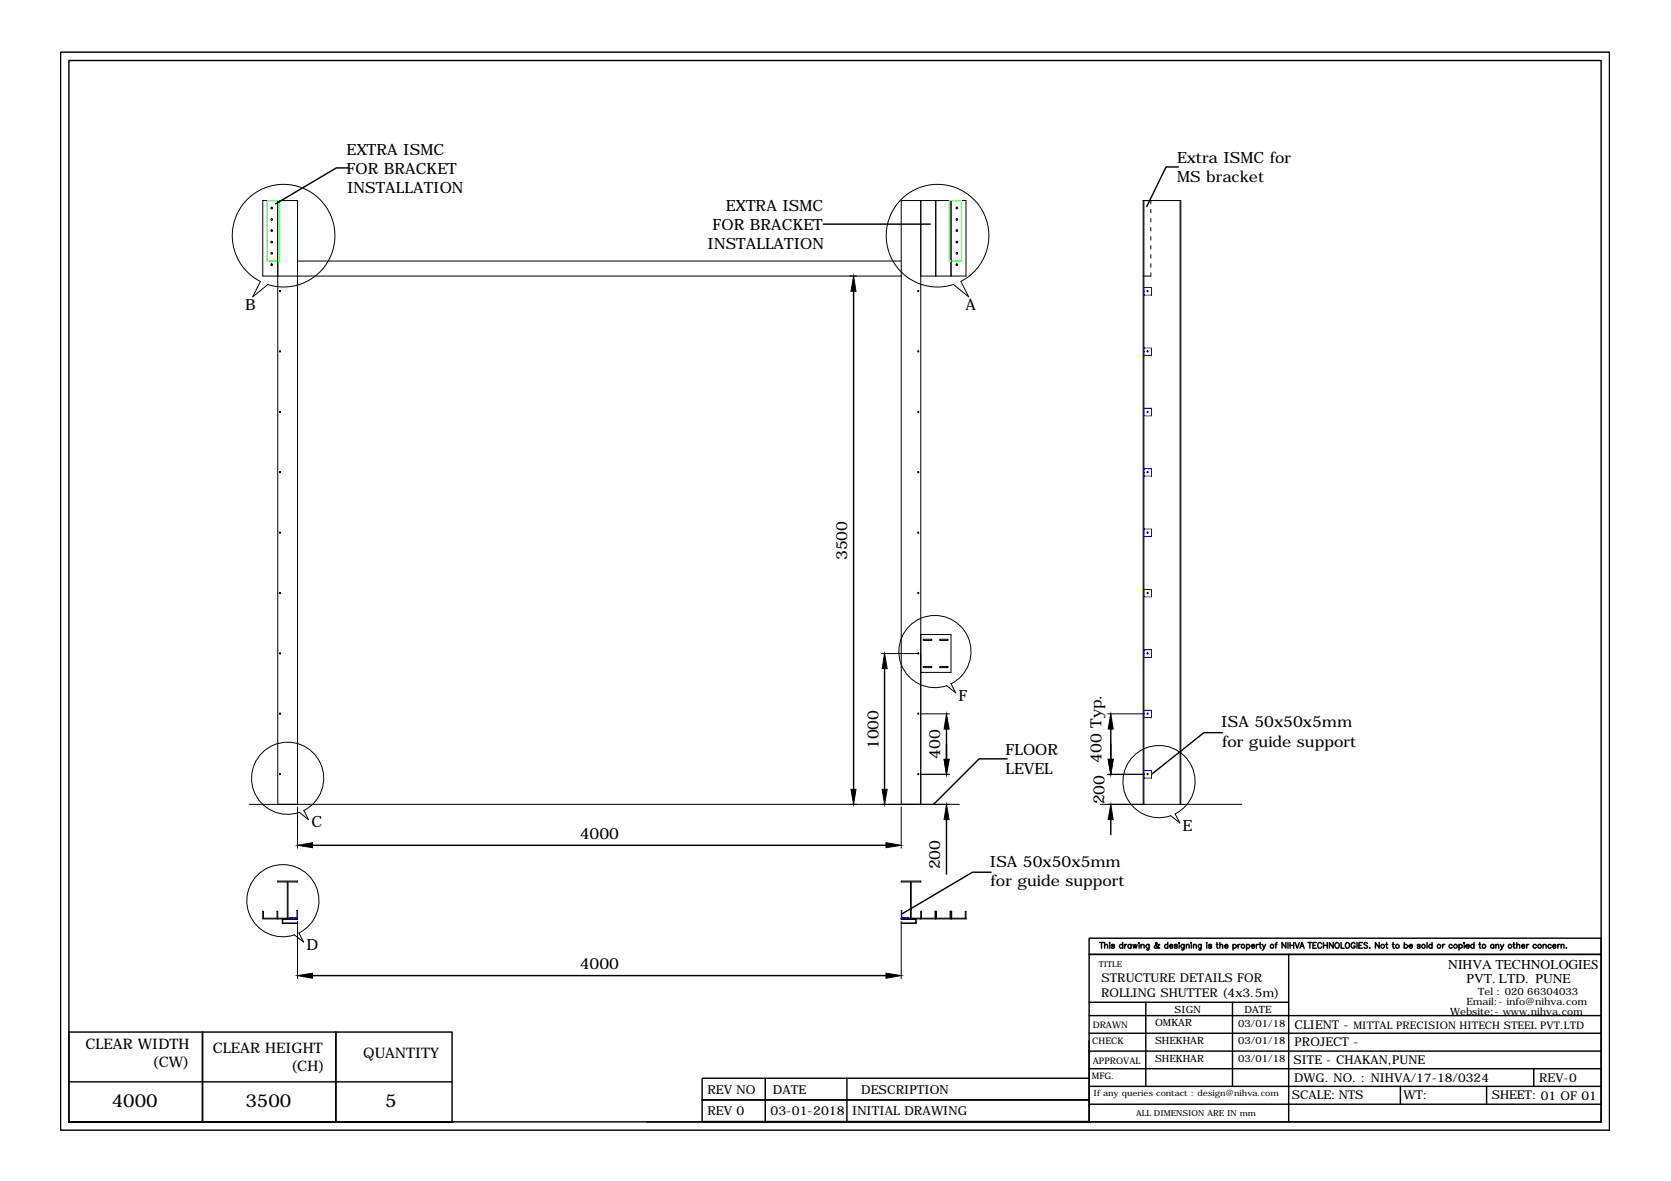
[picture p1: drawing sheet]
<svg xmlns="http://www.w3.org/2000/svg" width="297mm" height="210mm" viewBox="0 0 297 210" stroke-linecap="round" stroke-linejoin="round" font-family="sans-serif">
<!-- layer: 0 -->
<g fill="none" stroke="#000" stroke-width=".18">
<path d="M49.4 35.6v107.4h.4M163.7 35.6v107.4M166.3 35.6v13.5M169.1 35.6v13.5M203.3 35.6v107.4M204.6 35.6v.6M204.6 37.2v.6M204.6 38.8v.7M209.8 35.6v107.4M46.3 50a9.1 9.1 0 0 1-1.2-15.5 9.1 9.1 0 0 1 14.3 6 9.1 9.1 0 0 1-11.8 10.1M46.3 50l-1.4 2.7 2.7-2.1M52.9 46.4h107.3"/>
<path d="M160.2 49.1h-113.5v-13.5h6.2v107.4M163.7 49.1h8v-13.5h-11.5v107.4M170.8 50a9.1 9.1 0 0 0 1.2-15.5 9.1 9.1 0 0 0-14.4 6 9.1 9.1 0 0 0 11.9 10.1l2.7 2.1-1.4-2.7M204.6 48.5v.6h-1.4M204.6 40.4v.7M204.6 42v.7M204.6 43.6v.7M204.6 45.3v.6M204.6 46.9v.6M156.7 116.2h6.4M163.7 112.8h5.4v6.7h-5.4M165.6 113.6l.1 .1-.1 .1"/>
<path d="M165.6 118.4l.1 .2-.1 .1M165.6 113.6h-1.4l-.1 .1 .1 .1h1.4M165.6 118.4h-1.4l-.1 .2 .1 .1h1.4M168.4 113.6l.1 .1-.1 .1M168.4 118.4l.1 .2-.1 .1M168.5 113.6h-1.4l-.1 .1 .1 .1h1.4M168.5 118.4h-1.4l-.1 .2 .1 .1h1.4M163.8 137.6h5M163.8 126.9h5M168.3 121.9a6.4 6.4 0 0 1-8.4-7.1 6.4 6.4 0 0 1 10.1-4.2 6.4 6.4 0 0 1-1 10.9l.9 1.6-1.6-1.2M196.9 137.6h6.6M196.9 126.9h6.6"/>
<path d="M201.2 134.7a6.4 6.4 0 0 1 9.9 .3 6.4 6.4 0 0 1-2.2 9.7l.8 1.6-1.6-1.3a6.4 6.4 0 0 1-7.4-2.5 6.4 6.4 0 0 1 .5-7.8zM44.3 143h126.2M49.4 156.6h3.5v.2h-3.5zM51.1 156.8v6.4M51.2 156.8v6.4M52.9 143.4v7.3M54 144.1a6.4 6.4 0 0 0 .9-11 6.4 6.4 0 0 0-10.1 4.3 6.4 6.4 0 0 0 8.4 7M54 144.1l.8 1.6-1.6-1.3M160.2 156.6h3.5v.2h-3.5zM160.2 143.4v7.3M161.9 156.8v6.4M162 156.8v6.4"/>
<path d="M195.6 143h25.1M203.2 143v-107.4h6.7v107.4M49.4 163.3v-1.3h-.2v1.2h-2.4v-1.2h-.1v1.3h6.2M49.4 163.2h3.5v.2h-2.6v.6h2.6M50.2 163.3v.8h2.7M52.9 163.8v10.1M53.1 165.8l.8 1.6-1.5-1.2a6.4 6.4 0 0 1-8.5-7.1 6.4 6.4 0 0 1 10.2-4.2 6.4 6.4 0 0 1-1 10.9M160.2 163.3h11.5v-1.3h-.1v1.2h-2.4v-1.2h-.3v1.2h-2.4v-1.2h-.3v1.2h-2.4v-1.2h-.1v1.3M160.2 163.8v10.1M162.9 163.3v.8h-2.7M163.7 163.2h-3.5v.2h2.6v.6h-2.6M166.3 162v1.3"/>
<path d="M169.1 162v1.3"/>
<circle cx="48.3" cy="39" r=".15"/>
<circle cx="48.3" cy="37" r=".15"/>
<circle cx="170.1" cy="39" r=".15"/>
<circle cx="170.1" cy="37" r=".15"/>
<circle cx="48.3" cy="45" r=".15"/>
<circle cx="48.3" cy="41" r=".15"/>
<circle cx="48.3" cy="43" r=".15"/>
<circle cx="48.3" cy="47.1" r=".15"/>
<circle cx="49.8" cy="51.8" r=".11"/>
<circle cx="163.2" cy="51.8" r=".11"/>
<circle cx="170.1" cy="45" r=".15"/>
<circle cx="170.1" cy="41" r=".15"/>
<circle cx="170.1" cy="47.1" r=".15"/>
<circle cx="170.1" cy="43" r=".15"/>
<circle cx="204" cy="51.8" r=".11"/>
<circle cx="49.8" cy="73.2" r=".11"/>
<circle cx="49.8" cy="62.5" r=".11"/>
<circle cx="163.2" cy="73.2" r=".11"/>
<circle cx="163.2" cy="62.5" r=".11"/>
<circle cx="204" cy="62.5" r=".11"/>
<circle cx="204" cy="73.2" r=".11"/>
<circle cx="49.8" cy="94.7" r=".11"/>
<circle cx="49.8" cy="83.9" r=".11"/>
<circle cx="163.2" cy="94.7" r=".11"/>
<circle cx="163.2" cy="83.9" r=".11"/>
<circle cx="204" cy="83.9" r=".11"/>
<circle cx="204" cy="94.7" r=".11"/>
<circle cx="49.8" cy="116.1" r=".11"/>
<circle cx="49.8" cy="105.4" r=".11"/>
<circle cx="163.2" cy="116.1" r=".11"/>
<circle cx="163.2" cy="105.4" r=".11"/>
<circle cx="204" cy="105.4" r=".11"/>
<circle cx="204" cy="116.1" r=".11"/>
<circle cx="49.8" cy="137.6" r=".11"/>
<circle cx="49.8" cy="126.9" r=".11"/>
<circle cx="163.2" cy="126.9" r=".11"/>
<circle cx="163.2" cy="137.6" r=".11"/>
<circle cx="204" cy="137.6" r=".11"/>
<circle cx="204" cy="126.9" r=".11"/>
</g>
<g fill="#000" stroke="#000" stroke-width=".18">
<path d="M151.7 49.1l.5 2.7h-.9zM157.2 116.2l.5 2.6h-.9zM167.8 135h.9l-.5 2.6zM168.2 126.9l.5 2.7h-.9zM197 135h.9l-.4 2.6zM197.5 126.9l.4 2.7h-.9zM52.9 150.2l2.7-.4v.9zM151.3 140.3h.9l-.5 2.7zM156.8 140.3h.9l-.5 2.7zM157.5 149.8l2.7 .4-2.7 .5zM168.2 143l.5 2.7h-.9zM197.5 143l.4 2.7h-.9z"/>
<path d="M52.9 173.4l2.7-.4v.9zM157.5 173l2.7 .4-2.7 .5z"/>
</g>
<g fill="none" stroke="#000" stroke-width=".25">
<path d="M10.8 9.3h275.3v191.6h-275.3zM12.2 10.8h272.4v188.6h-272.4zM61.9 29.8h-2.1l-10.8 6.4M146.4 39.8h19M209.5 29.7h-2.2l-3.5 7M151.7 51.8v88.5M157.2 118.8v21.5M168.2 129.6v5.4M179 134.9h-5l-8 8.1M197.5 129.6v5.4M217.3 130.2h-3.3l-9.3 7.4M55.6 150.2h101.9"/>
<path d="M168.2 145.7v9.7M176.2 155h-3.3l-12.6 7.4M197.5 145.7v2.6M55.6 173.4h101.9M193.6 178.1h35.5M195.5 167.5h.6M195.8 167.5v1M196.4 168.1l.2-.2h.2l.1 .6M196.4 167.5v1M197.3 167.5v.1zM197.3 167.9v.6M198.1 168l-.2-.1h-.3v.2l.5 .3-.2 .1h-.3v-.1"/>
<path d="M199.6 168a.32 .32 0 0 0-.5-.1 .32 .32 0 0 0 0 .5 .32 .32 0 0 0 .5 0M199.6 167.5v1M199.9 167.9v.6M200.3 167.9h-.2l-.2 .2M201.1 168a.3 .3 0 0 0-.5 0 .3 .3 0 0 0 0 .4 .3 .3 0 0 0 .5 0M201.1 167.9v.6M201.4 167.9l.2 .6 .2-.6 .1 .6 .3-.6M202.5 167.5v.1zM202.5 167.9v.6M202.8 168.1l.3-.2h.2l.1 .6M202.8 167.9v.6M203.7 178.1v15"/>
<path d="M204.3 167.9l-.1 .8-.1 .2-.3-.1M204.3 168a.32 .32 0 0 0-.5-.1 .32 .32 0 0 0 0 .5 .32 .32 0 0 0 .5 0M206.1 167.9a.65 .65 0 0 1-.9 .5v-.3l.5-.3-.2-.3-.1 .2 .1 .4 .4 .4 .2-.1M207.6 168a.3 .3 0 0 0-.5 0 .3 .3 0 0 0 0 .4 .3 .3 0 0 0 .5 0M207.6 167.5v1M207.9 168.1h.6a.3 .3 0 0 0-.5-.1 .3 .3 0 0 0 0 .4 .3 .3 0 0 0 .5 0M209.3 168l-.1-.1h-.4v.2l.4 .1 .1 .2-.2 .1h-.3v-.1M209.6 167.5v.1zM209.6 167.9v.6M210.5 167.9v.8l-.2 .2-.2-.1M210.5 168a.32 .32 0 0 0-.5-.1 .32 .32 0 0 0 0 .5 .32 .32 0 0 0 .5 0M210.9 168.1l.2-.2h.2l.1 .6"/>
<path d="M210.9 167.9v.6M211.8 167.5v.1zM211.8 167.9v.6M212.1 168.1l.3-.2h.2l.1 .6M212.1 167.9v.6M213.5 167.9v.8l-.1 .2-.3-.1M213.5 168a.3 .3 0 0 0-.4 0 .3 .3 0 0 0 0 .4 .3 .3 0 0 0 .4 0M214.5 167.5v.1zM214.5 167.9v.6M215.4 168l-.2-.1h-.3v.2l.4 .1 .1 .2-.2 .1h-.3v-.1M216.2 167.9h.3M216.3 167.5v.8l.1 .2h.1"/>
<path d="M216.8 168.1l.3-.2h.2l.1 .6M216.8 167.5v1M217.7 168.1h.6l-.1-.2a.32 .32 0 0 0-.5 .1 .32 .32 0 0 0 .1 .5 .32 .32 0 0 0 .5-.1M219.1 178.1v15M219.2 168a.32 .32 0 0 1 .5-.1 .32 .32 0 0 1 0 .5 .32 .32 0 0 1-.5 0M219.2 167.9v1M220.1 167.9v.6M220.4 167.9h-.2l-.1 .2M221.6 168a.3 .3 0 0 1 .4 0 .3 .3 0 0 1 0 .4 .3 .3 0 0 1-.4 0M221.6 167.9v1M222.4 168.1h.6a.3 .3 0 0 0-.5-.1 .3 .3 0 0 0 0 .4 .3 .3 0 0 0 .5 0M223.3 167.9v.6"/>
<path d="M223.7 167.9h-.2l-.2 .2M223.8 167.9h.4M224 167.5v.8v.2h.2M224.4 167.9l.3 .6 .3-.6M224.7 168.5l-.3 .4M226.7 167.9h.3M227 167.5l-.2 .2v.8M228.6 167.5v1l-.7-1v1M229 167.5v1M229.1 169.6v29.8M229.3 167.5v1M229.3 168h.7"/>
<path d="M230 167.5v1M230.2 167.5l.4 1 .4-1M231.1 168.5l.4-1 .3 1M231.2 168.2h.5M232.5 167.5h.6M232.8 167.5v1M233.4 168h.4M234 167.5h-.6v1h.6M235 167.8a.37 .37 0 0 0-.5-.3 .37 .37 0 0 0-.3 .4v.2a.37 .37 0 0 0 .3 .4 .37 .37 0 0 0 .5-.2M235.3 168h.6M235.3 167.5v1M235.9 167.5v1"/>
<path d="M237 167.5v1l-.7-1v1M237.3 167.8a.37 .37 0 0 1 .5-.3 .37 .37 0 0 1 .3 .4v.2a.38 .38 0 0 1-.4 .4 .38 .38 0 0 1-.4-.4zM238.4 167.5v1h.5M239.2 167.7l.2-.2a.49 .49 0 0 1 .5 .5 .49 .49 0 0 1-.6 .5l-.1-.4zM240.9 167.8a.37 .37 0 0 0-.4-.3 .37 .37 0 0 0-.3 .4v.2a.36 .36 0 0 0 .3 .4 .36 .36 0 0 0 .4-.4h-.3M241.2 167.5v1M241.6 168h.3M242.2 167.5h-.6v1h.6M243.1 167.7l-.2-.2-.4 .2v.2l.5 .2v.4h-.3l-.2-.1M243.5 168.4h.1M245.2 167.5v1l-.7-1v1M246.3 167.9h.3"/>
<path d="M246.5 167.5v.8v.2h.2M247.5 167.9h.3M247.6 167.5l.1 1h.2M249.6 168a.32 .32 0 0 1 .5-.1 .32 .32 0 0 1 0 .5 .32 .32 0 0 1-.5 0M249.6 167.5v1M250.5 168.1h.6a.33 .33 0 0 0-.4-.2 .33 .33 0 0 0-.3 .3 .33 .33 0 0 0 .3 .3l.4-.1M252.4 168v-.1h-.4v.2l.4 .1v.2l-.2 .1h-.2l-.1-.1M253.7 167.5v1M254.6 168a.32 .32 0 0 0-.5-.1 .32 .32 0 0 0 0 .5 .32 .32 0 0 0 .5 0M254.6 167.5v1M256.4 167.9v.6M256.8 167.9h-.2l-.2 .2"/>
<path d="M258.2 168a.32 .32 0 0 0-.5-.1 .32 .32 0 0 0 0 .5 .32 .32 0 0 0 .5 0M259.3 168a.32 .32 0 0 1 .5-.1 .32 .32 0 0 1 0 .5 .32 .32 0 0 1-.5 0M259.3 167.9v1M260.3 167.5v.1zM260.3 167.9v.6M260.6 168.1h.6l-.1-.2a.33 .33 0 0 0-.4 .1 .33 .33 0 0 0 0 .4 .33 .33 0 0 0 .5 0M262 168a.32 .32 0 0 0-.5-.1 .32 .32 0 0 0 0 .5 .32 .32 0 0 0 .5 0M262 167.5v1M262.9 167.9h.3M263 167.5v.8l.1 .2h.1M265.5 168a.3 .3 0 0 0-.4 0 .3 .3 0 0 0 0 .4 .3 .3 0 0 0 .4 0M265.5 167.9v.6"/>
<path d="M265.9 168.1l.3-.2h.2v.6M265.9 167.9v.6M266.7 167.9l.3 .6 .3-.6M267 168.5l-.3 .4M269 167.9h.3M269.1 167.5v.8l.2 .2M269.6 168.1l.2-.2h.3v.6M269.6 167.5v1M270.5 168.1h.5a.3 .3 0 0 0-.4-.1 .3 .3 0 0 0 0 .4 .3 .3 0 0 0 .4 0M271.4 167.9v.6M271.8 167.9h-.3l-.1 .2M273.1 168a.32 .32 0 0 0-.5-.1 .32 .32 0 0 0 0 .5 .32 .32 0 0 0 .5 0"/>
<path d="M274.3 168.1l.2-.2h.3v.6M274.3 167.9v.6M275.7 168a.32 .32 0 0 0-.5-.1 .32 .32 0 0 0 0 .5 .32 .32 0 0 0 .5 0M276 168.1h.6a.33 .33 0 0 0-.4-.2 .33 .33 0 0 0-.3 .3 .33 .33 0 0 0 .3 .3l.4-.1M276.9 167.9v.6M277.3 167.9h-.3l-.1 .2M277.5 168.1l.1-.2h.4v.6M277.5 167.9v.6M278.4 168.4h.1M12.2 199.4h68.3zM12.2 199.4v-16h68.2v16h-64.6M12.2 192.3h68.2"/>
<path d="M36 183.4v16M59.7 183.4v16M114.9 199.4h169.7M124.8 195.5h68.8M136 191.6v7.7M150.6 191.6v7.7M193.6 199.4v-29.8h91h-91v-2.8h91v32.6M193.6 191.6h-68.8v7.7M193.6 199.3h-68.8h68.8M193.6 189.9h91M193.6 186.8h91M193.6 183.6h91"/>
<path d="M193.6 180.5h91M193.6 193.1h91M193.6 196.3h91M248.9 193.1v3.2M264.3 193.1v3.2M272.6 189.9v3.2"/>
<circle cx="221" cy="168.2" r=".32"/>
<circle cx="226.1" cy="168.2" r=".32"/>
<circle cx="245.8" cy="168.2" r=".33"/>
<circle cx="248.4" cy="168.2" r=".33"/>
<circle cx="253" cy="168.2" r=".32"/>
<circle cx="255.8" cy="168.2" r=".32"/>
<circle cx="258.7" cy="168.2" r=".33"/>
<circle cx="263.8" cy="168.2" r=".32"/>
<circle cx="268.4" cy="168.2" r=".32"/>
<circle cx="273.7" cy="168.2" r=".33"/>
</g>
<path d="M47.5 35.6h2.2v10.8h-2.2zM49.5 35.6v10.8M168.8 35.6h2.1v10.8h-2.1zM168.9 35.6v10.8" fill="none" stroke="#0f0" stroke-width=".18"/>
<path d="M203.3 51.1h1.4v1.4h-1.4zM203.3 61.8h1.4v1.4h-1.4zM203.3 72.6h1.4v1.3h-1.4zM203.3 83.3h1.4v1.3h-1.4zM203.3 94h1.4v1.4h-1.4zM203.3 104.8h1.4v1.3h-1.4zM203.3 115.5h1.4v1.3h-1.4zM203.3 126.2h1.4v1.4h-1.4zM203.3 136.9h1.4v1.4h-1.4zM51.5 163.1h1.3v-1.3h.1v1.4h-1.4zM160.2 161.8h.1v1.3h1.2v.1h-1.3z" fill="none" stroke="#00f" stroke-width=".18"/>
<g font-size="3.2">
<text x="19.9" y="196.8">4000</text>
<text x="43.6" y="196.8">3500</text>
<text x="68.5" y="196.8">5</text>
</g>
<g font-size="2.8">
<text x="61.6" y="27.5">EXTRA ISMC</text>
<text x="209.2" y="29">Extra ISMC for</text>
<text x="61.6" y="30.9">FOR BRACKET</text>
<text x="61.7" y="34.2">INSTALLATION</text>
<text x="209.2" y="32.4">MS bracket</text>
<text x="126.7" y="40.9">FOR BRACKET</text>
<text x="129" y="37.4">EXTRA ISMC</text>
<text x="125.8" y="44.2">INSTALLATION</text>
<text x="43.6" y="55.2">B</text>
<text x="171.6" y="55.2">A</text>
<text x="150.6" y="99.6" transform="rotate(-90 150.6 99.6)">3500</text>
<text x="170.4" y="124.5">F</text>
<text x="217.1" y="129.2">ISA 50x50x5mm</text>
<text x="156.1" y="133.2" transform="rotate(-90 156.1 133.2)">1000</text>
<text x="167.1" y="134.9" transform="rotate(-90 167.1 134.9)">400</text>
<text x="178.7" y="134.2">FLOOR</text>
<text x="178.7" y="137.6">LEVEL</text>
<text x="195.8" y="135.6" transform="rotate(-90 195.8 135.6)">400 Typ.</text>
<text x="217.2" y="132.7">for guide support</text>
<text x="196.3" y="143" transform="rotate(-90 196.3 143)">200</text>
<text x="55.3" y="147.1">C</text>
<text x="103.1" y="149.1">4000</text>
<text x="210.2" y="147.7">E</text>
<text x="167.1" y="154.5" transform="rotate(-90 167.1 154.5)">200</text>
<text x="176" y="154.1">ISA 50x50x5mm</text>
<text x="176.1" y="157.5">for guide support</text>
<text x="54.5" y="168.8">D</text>
<text x="103.1" y="172.3">4000</text>
</g>
<g font-size="2.6">
<text x="15.2" y="186.4">CLEAR WIDTH</text>
<text x="27" y="189.7">(CW)</text>
<text x="37.8" y="187.2">CLEAR HEIGHT</text>
<text x="51.7" y="190.4">(CH)</text>
<text x="64.6" y="188.1">QUANTITY</text>
</g>
<g font-size="2.4">
<text x="257.4" y="172.2">NIHVA TECHNOLOGIES</text>
<text x="260.7" y="174.8">PVT. LTD. PUNE</text>
</g>
<g font-size="2.2">
<text x="195.7" y="177.2">ROLLING SHUTTER (4x3.5m)</text>
<text x="195.8" y="174.5">STRUCTURE DETAILS FOR</text>
<text x="230.1" y="182.9">CLIENT -</text>
<text x="230.1" y="186">PROJECT -</text>
<text x="229.9" y="189.1">SITE - CHAKAN,PUNE</text>
<text x="125.7" y="194.4">REV NO</text>
<text x="137.4" y="194.4">DATE</text>
<text x="153.1" y="194.4">DESCRIPTION</text>
<text x="229.6" y="195.4">SCALE:NTS</text>
<text x="230.1" y="192.3">DWG. NO. : NIHVA/17-18/0324</text>
<text x="249.5" y="195.4">WT:</text>
<text x="265.2" y="195.4">SHEET: 01 OF 01</text>
<text x="273.6" y="192.3">REV-0</text>
<text x="125.7" y="198.2">REV 0</text>
<text x="137" y="198.2">03-01-2018</text>
<text x="151.5" y="198.2">INITIAL DRAWING</text>
</g>
<text font-size="1.9" x="240.6" y="182.9">MITTAL PRECISION HITECH STEEL PVT.LTD</text>
<g font-size="1.8">
<text x="260.7" y="178.6">Email:- info@nihva.com</text>
<text x="262.8" y="176.8">Tel : 020 66304033</text>
<text x="205.3" y="182.4">OMKAR</text>
<text x="205.3" y="185.5">SHEKHAR</text>
<text x="208.8" y="180">SIGN</text>
<text x="220.1" y="182.5">03/01/18</text>
<text x="220.1" y="185.6">03/01/18</text>
<text x="221.2" y="180">DATE</text>
<text x="257.8" y="180.4">Website:- www.nihva.com</text>
<text x="205.3" y="188.7">SHEKHAR</text>
<text x="220.1" y="188.8">03/01/18</text>
</g>
<g font-size="1.6">
<text x="194.2" y="185.5">CHECK</text>
<text x="194.2" y="182.8">DRAWN</text>
<text x="194.1" y="191.8">MFG.</text>
<text x="194.2" y="189.1">APPROVAL</text>
</g>
<g font-size="1.5">
<text x="194.4" y="194.7">If any queries contact : design@nihva.com</text>
<text x="201.9" y="198.3">ALL DIMENSION ARE IN mm</text>
</g>
<text font-size="1.4" x="195.3" y="171.8">TITLE</text>
</svg>
